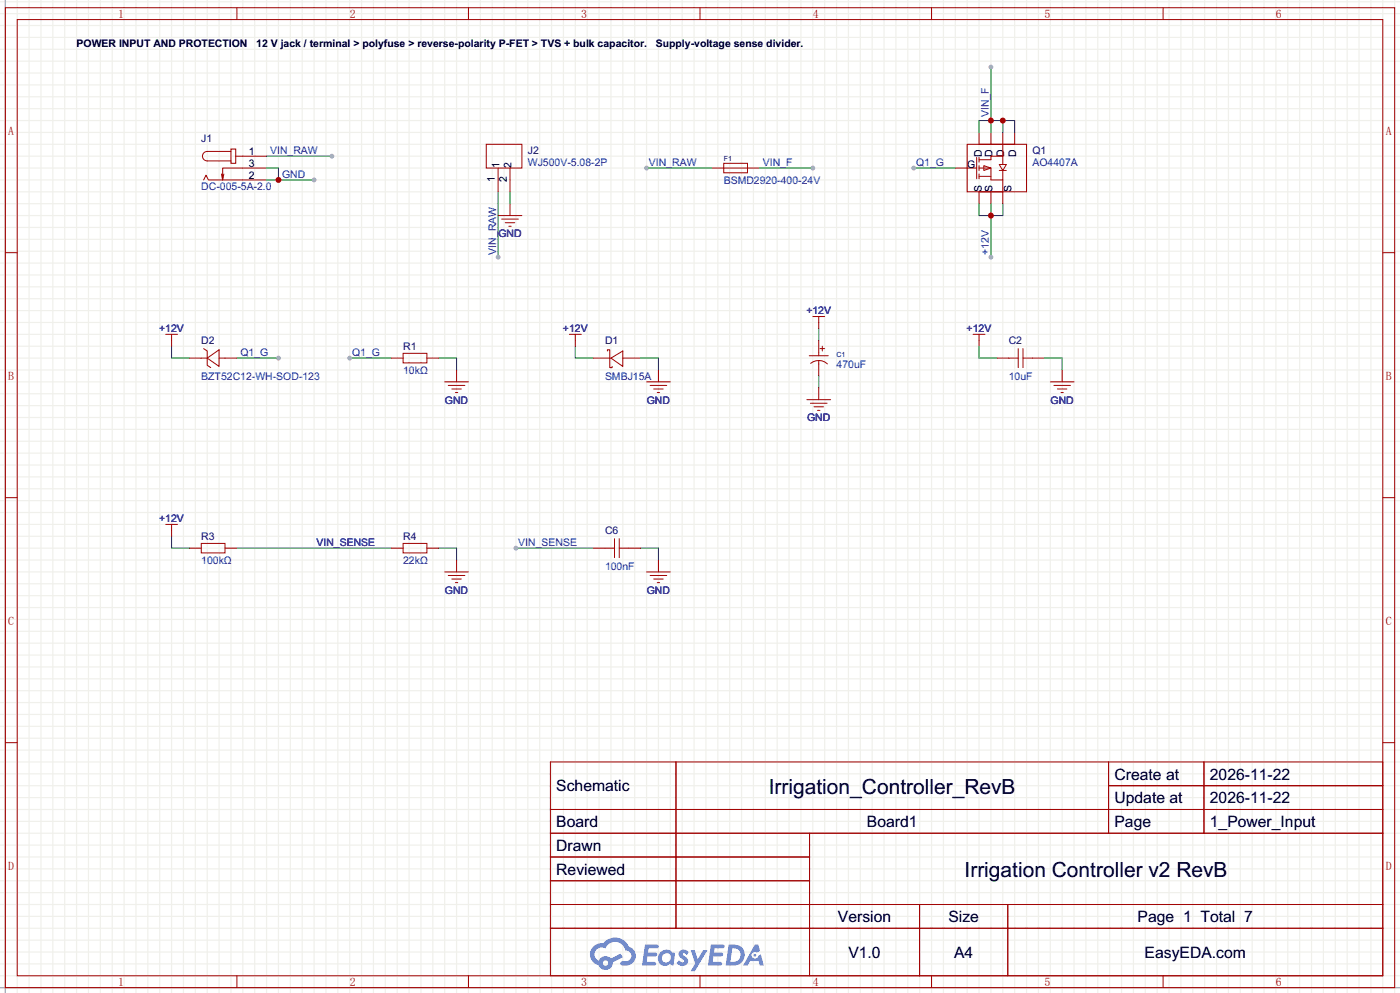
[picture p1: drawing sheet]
<svg xmlns="http://www.w3.org/2000/svg" width="299mm" height="212mm" viewBox="0 0 299 212" stroke-linecap="round" stroke-linejoin="round" font-family="sans-serif">
<g fill="none" stroke="#f0f0eb" stroke-width=".25">
<path d="M0 .4h299.5M0 2.9h299.5M0 5.5h299.5M0 8h299.5M0 10.5h299.5M0 13.1h299.5M0 15.6h299.5M0 18.2h299.5M1.1 0v212.3M3.7 0v212.3M6.2 0v212.3M8.8 0v212.3"/>
<path d="M11.3 0v212.3M13.8 0v212.3M16.4 0v212.3M18.9 0v212.3M21.5 0v212.3M24 0v212.3M26.5 0v212.3M29.1 0v212.3M31.6 0v212.3M34.2 0v212.3M36.7 0v212.3M39.2 0v212.3"/>
<path d="M41.8 0v212.3M44.3 0v212.3M46.9 0v212.3M49.4 0v212.3M51.9 0v212.3M54.5 0v212.3M57 0v212.3M59.6 0v212.3M62.1 0v212.3M64.6 0v212.3M67.2 0v212.3M69.7 0v212.3"/>
<path d="M72.3 0v212.3M74.8 0v212.3M77.3 0v212.3M79.9 0v212.3M82.4 0v212.3M85 0v212.3M87.5 0v212.3M90 0v212.3M92.6 0v212.3M95.1 0v212.3M97.7 0v212.3M100.2 0v212.3"/>
<path d="M102.7 0v212.3M105.3 0v212.3M107.8 0v212.3M110.4 0v212.3M112.9 0v212.3M115.4 0v212.3M118 0v212.3M120.5 0v212.3M123.1 0v212.3M125.6 0v212.3M128.1 0v212.3M130.7 0v212.3"/>
<path d="M133.2 0v212.3M135.8 0v212.3M138.3 0v212.3M140.8 0v212.3M143.4 0v212.3M145.9 0v212.3M148.5 0v212.3M151 0v212.3M153.5 0v212.3M156.1 0v212.3M158.6 0v212.3M161.2 0v212.3"/>
<path d="M163.7 0v212.3M166.2 0v212.3M168.8 0v212.3M171.3 0v212.3M173.9 0v212.3M176.4 0v212.3M178.9 0v212.3M181.5 0v212.3M184 0v212.3M186.6 0v212.3M189.1 0v212.3M191.6 0v212.3"/>
<path d="M194.2 0v212.3M196.7 0v212.3M199.3 0v212.3M201.8 0v212.3M204.3 0v212.3M206.9 0v212.3M209.4 0v212.3M212 0v212.3M214.5 0v212.3M217 0v212.3M219.6 0v212.3M222.1 0v212.3"/>
<path d="M224.7 0v212.3M227.2 0v212.3M229.7 0v212.3M232.3 0v212.3M234.8 0v212.3M237.4 0v212.3M239.9 0v212.3M242.4 0v212.3M245 0v212.3M247.5 0v212.3M250.1 0v212.3M252.6 0v212.3"/>
<path d="M255.1 0v212.3M257.7 0v212.3M260.2 0v212.3M262.8 0v212.3M265.3 0v212.3M267.8 0v212.3M270.4 0v212.3M272.9 0v212.3M275.5 0v212.3M278 0v212.3M280.5 0v212.3M283.1 0v212.3"/>
<path d="M285.6 0v212.3M288.2 0v212.3M290.7 0v212.3M293.2 0v212.3M295.8 0v212.3M298.3 0v212.3M0 20.7h299.5M0 23.2h299.5M0 25.8h299.5M0 28.3h299.5M0 30.9h299.5M0 33.4h299.5"/>
<path d="M0 35.9h299.5M0 38.5h299.5M0 41h299.5M0 43.6h299.5M0 46.1h299.5M0 48.6h299.5M0 51.2h299.5M0 53.7h299.5M0 56.3h299.5M0 58.8h299.5M0 61.3h299.5M0 63.9h299.5"/>
<path d="M0 66.4h299.5M0 69h299.5M0 71.5h299.5M0 74h299.5M0 76.6h299.5M0 79.1h299.5M0 81.7h299.5M0 84.2h299.5M0 86.7h299.5M0 89.3h299.5M0 91.8h299.5M0 94.4h299.5"/>
<path d="M0 96.9h299.5M0 99.4h299.5M0 102h299.5M0 104.5h299.5M0 107.1h299.5M0 109.6h299.5M0 112.1h299.5M0 114.7h299.5M0 117.2h299.5M0 119.8h299.5M0 122.3h299.5M0 124.8h299.5"/>
<path d="M0 127.4h299.5M0 129.9h299.5M0 132.5h299.5M0 135h299.5M0 137.5h299.5M0 140.1h299.5M0 142.6h299.5M0 145.2h299.5M0 147.7h299.5M0 150.2h299.5M0 152.8h299.5M0 155.3h299.5"/>
<path d="M0 157.9h299.5M0 160.4h299.5M0 162.9h299.5M0 165.5h299.5M0 168h299.5M0 170.6h299.5M0 173.1h299.5M0 175.6h299.5M0 178.2h299.5M0 180.7h299.5M0 183.3h299.5M0 185.8h299.5"/>
<path d="M0 188.3h299.5M0 190.9h299.5M0 193.4h299.5M0 196h299.5M0 198.5h299.5M0 201h299.5M0 203.6h299.5M0 206.1h299.5M0 208.7h299.5M0 211.2h299.5"/>
</g>
<path d="M1.1 0v212.3M0 211.2h299.5" fill="none" stroke="#999" stroke-width=".25"/>
<g fill="none" stroke="#a10000" stroke-width=".21">
<path d="M1.1 1.6h297.2v209.6h-297.2zM3.7 4.2h292.1v204.5h-292.1zM50.7 1.6v2.6M100.2 1.6v2.6M149.7 1.6v2.6M199.3 1.6v2.6M248.8 1.6v2.6M1.1 54h2.6M295.8 54h2.5M1.1 106.4h2.6M295.8 106.4h2.5M1.1 158.8h2.6"/>
<path d="M295.8 158.8h2.5M117.7 162.9h178.1v45.8h-178.1zM117.7 173.1h178.1M117.7 178.2h178.1M144.6 162.9v35.6M173.2 178.2v30.5M237.1 162.9v15.3M237.1 168h58.7M257.5 162.9v15.3M117.7 183.3h55.5M117.7 193.4h178.1M117.7 188.3h55.5"/>
<path d="M117.7 198.5h178.1M196.7 193.4v15.3M215.6 193.4v15.3M50.7 208.7v2.5M100.2 208.7v2.5M149.7 208.7v2.5M199.3 208.7v2.5M248.8 208.7v2.5"/>
</g>
<g fill="#5487ff">
<path d="M145.5 203.3a1.3 1.3 0 0 1 1.8 .3l-.4 .6a.54 .54 0 0 0-.9-.2l.1 .2a1.28 1.28 0 0 1 .8 2 1.53 1.53 0 0 1-2.2-.3l.5-.6 .8 .5a.31 .31 0 0 0 .4-.3 .31 .31 0 0 0-.3-.3 1.12 1.12 0 0 1-.6-1.9z"/>
<path d="M147.7 203.2h.9l.7 1.9 1.1-1.9h.9l-2.7 4.5h-.9l1-1.7z"/>
<path d="M138 202h1.6a1.31 1.31 0 0 1 1.2 .2 .4 .4 0 0 1-.3 .6h-1.8l-.1 .9h1.6a.4 .4 0 0 1 .4 .4 .4 .4 0 0 1-.4 .4h-1.7l-.2 1.2h1.4a.46 .46 0 0 1 .5 .1 .46 .46 0 0 1 .1 .5l-.3 .2h-2.7z"/>
<path d="M152.1 202h1.6a1.32 1.32 0 0 1 1.3 .2 .39 .39 0 0 1-.4 .6h-1.7l-.2 .9h1.7a.4 .4 0 0 1 .3 .4 .4 .4 0 0 1-.4 .4h-1.7l-.2 1.2h1.4a.46 .46 0 0 1 .5 .1 .46 .46 0 0 1 .1 .5l-.3 .2h-2.7z"/>
<path d="M161.5 202h.7l.4 1.3-.7 .4a.75 .75 0 0 0-1.1 .3 .75 .75 0 0 0 .5 1 .75 .75 0 0 0 .9-.6l.6-.3 .6 2.4h-.9l-.2-1h-1.9l-.5 1h-.9z"/>
<path d="M155.9 202l-.7 4.5h1.5a2.27 2.27 0 0 0 2.6-2.3 2.27 2.27 0 0 0-2.7-2.2zM156.6 202.8a1.5 1.5 0 0 1 1.8 1.5 1.5 1.5 0 0 1-1.9 1.4h-.3z"/>
<path d="M141.3 203.6a1.6 1.6 0 0 0-.3 2.3 1.6 1.6 0 0 0 2.3 .2l.8 .4 .3-2.5-.2-.3h-.4a1.58 1.58 0 0 0-2.5-.1zM141.9 204.1a.98 .98 0 0 1 1.6 .5 .98 .98 0 0 1-1.1 1.2 .94 .94 0 0 1-.8-.6 .94 .94 0 0 1 .3-1.1z"/>
<path d="M126.9 202.4a2.37 2.37 0 0 0 1.2 4 1.54 1.54 0 0 0 1.7 1 1.54 1.54 0 0 0 1.3-1.6l2.1-1.1-.5-.8-2 1.1a1.57 1.57 0 0 0-2.6 .4 1.5 1.5 0 0 1-.8-2.1 1.5 1.5 0 0 1 2.2-.5 2.23 2.23 0 0 1 2.3-1.4 2.23 2.23 0 0 1 2 1.8 1.16 1.16 0 0 1 1.2 1.1 1.16 1.16 0 0 1-1 1.3h-.7a.47 .47 0 0 0-.6 .3 .47 .47 0 0 0 .4 .6 2.17 2.17 0 0 0 2.5-1 2.17 2.17 0 0 0-.3-2.6l-.8-.5a3.2 3.2 0 0 0-5.4-.7l-1.2 .1zM129 206a.58 .58 0 0 1 1.1 0 .58 .58 0 0 1-1.1 0z"/>
<circle cx="161.5" cy="204.3" r=".28"/>
</g>
<path d="M43.6 38.5l.5-1 .5 1h7.3M47.9 37.2l-.3 1.3M49.4 31.9h1v3h-1zM49.4 32.4h-5.1a1.02 1.02 0 0 0-1 1 1.02 1.02 0 0 0 1 1h5.1M50.4 33.4h1.5M51.9 35.9h-4.3v2.6l-.2-1.3" fill="none" stroke="#a10000" stroke-width=".21"/>
<path d="M51.9 33.4h5.1M51.9 38.5h5.1M51.9 35.9h5.1" fill="none" stroke="#870000" stroke-width=".21"/>
<path d="M57 33.4h14" fill="none" stroke="#008700" stroke-width=".21"/>
<circle cx="71" cy="33.4" r=".51" fill="#999"/>
<path d="M57 38.5h10.2M57 35.9h2.6v2.6" fill="none" stroke="#008700" stroke-width=".21"/>
<circle cx="59.6" cy="38.5" r=".63" fill="#c00"/>
<circle cx="67.2" cy="38.5" r=".51" fill="#999"/>
<path d="M104 30.9h7.6v5h-7.6z" fill="none" stroke="#a10000" stroke-width=".21"/>
<path d="M106.6 35.9v5.1M109.1 35.9v5.1" fill="none" stroke="#870000" stroke-width=".21"/>
<path d="M106.6 41v14" fill="none" stroke="#008700" stroke-width=".21"/>
<circle cx="106.6" cy="55" r=".51" fill="#999"/>
<path d="M138.3 35.9h14M109.1 41v2.6" fill="none" stroke="#008700" stroke-width=".21"/>
<path d="M152.3 35.9h2.5M159.9 35.9h2.5M109.1 43.6v2.5" fill="none" stroke="#870000" stroke-width=".21"/>
<path d="M154.8 34.9h5.1v2.1h-5.1zM154.8 35.9h5.1M106.6 46.1h5M107.3 46.9h3.6M108.1 47.6h2M108.8 48.4h.5" fill="none" stroke="#a10000" stroke-width=".21"/>
<circle cx="138.3" cy="35.9" r=".51" fill="#999"/>
<path d="M162.4 35.9h11.5" fill="none" stroke="#008700" stroke-width=".21"/>
<circle cx="173.9" cy="35.9" r=".51" fill="#999"/>
<path d="M204.3 35.9h2.6M209.4 28.3v2.6M212 28.3v2.6M214.5 28.3v2.6M217 28.3v2.6M209.4 41v2.6M212 41v2.6M214.5 41v2.6" fill="none" stroke="#870000" stroke-width=".21"/>
<g fill="none" stroke="#a10000" stroke-width=".21">
<path d="M206.9 30.9h12.7v10.1h-12.7zM206.9 35.9h2M208.9 33.7v4.5M209.4 35.9h2.6v2.6h2.5v-2.1M209.4 34.2h2.6v-.8h2.5v1.8M209.4 30.9h7.6M209.4 37.7h2.6M209.4 33.7v1M209.4 35.4v1M209.4 37.2v1M210.4 35.4l1.6 .5-1.6 .5zM213.7 35.2h1.6l-.8 1.2z"/>
<path d="M213.7 36.4h1.6M214.5 30.9v2.5M214.5 38.5v2.5h-5.1"/>
</g>
<path d="M209.4 43.6v2.5h5.1v-2.5M212 43.6v11.4" fill="none" stroke="#008700" stroke-width=".21"/>
<circle cx="212" cy="46.1" r=".63" fill="#c00"/>
<circle cx="212" cy="55" r=".51" fill="#999"/>
<path d="M212 14.3v14M209.4 28.3v-2.5h7.6v2.5M214.5 25.8v2.5" fill="none" stroke="#008700" stroke-width=".21"/>
<g fill="#c00">
<circle cx="212" cy="25.8" r=".63"/>
<circle cx="214.5" cy="25.8" r=".63"/>
</g>
<circle cx="212" cy="14.3" r=".51" fill="#999"/>
<path d="M195.5 35.9h8.8" fill="none" stroke="#008700" stroke-width=".21"/>
<circle cx="195.5" cy="35.9" r=".51" fill="#999"/>
<path d="M35.4 71.5h2.6M36.7 71.5v1.3M43.1 76.6h1.2M43.6 74.5l.7 .6v3l.8 .5M44.3 76.6l2.6-1.8v3.6zM46.9 76.6h1.2" fill="none" stroke="#a10000" stroke-width=".21"/>
<path d="M36.7 72.8v1.2M40.5 76.6h2.6M48.1 76.6h2.6" fill="none" stroke="#870000" stroke-width=".21"/>
<path d="M36.7 74v2.6h3.8M50.7 76.6h8.9" fill="none" stroke="#008700" stroke-width=".21"/>
<circle cx="59.6" cy="76.6" r=".51" fill="#999"/>
<path d="M83.7 76.6h2.5M91.3 76.6h2.6M97.7 79.1v2.6" fill="none" stroke="#870000" stroke-width=".21"/>
<path d="M86.2 75.6h5.1v2h-5.1zM95.1 81.7h5.1M95.9 82.4h3.5M96.6 83.2h2.1M97.4 83.9h.5" fill="none" stroke="#a10000" stroke-width=".21"/>
<path d="M74.8 76.6h8.9M93.9 76.6h3.8v2.5" fill="none" stroke="#008700" stroke-width=".21"/>
<circle cx="74.8" cy="76.6" r=".51" fill="#999"/>
<g fill="none" stroke="#870000" stroke-width=".21">
<path d="M123.1 72.8v1.2M126.9 76.6h3.8M133.2 76.6h3.8M140.8 79.1v2.6M175.1 69v1.2M175.1 72.8v2.5M175.1 77.8v2.6M209.4 72.8v1.2M213.2 76.6h2.6M220.9 76.6h2.5M227.2 79.1v2.6M175.1 82.9v2.6"/>
<path d="M36.7 113.4v1.3M40.5 117.2h2.6M48.1 117.2h2.6M83.7 117.2h2.5M91.3 117.2h2.6M97.7 119.8v2.5M126.9 117.2h2.5M134.5 117.2h2.5M140.8 119.8v2.5"/>
</g>
<g fill="none" stroke="#a10000" stroke-width=".21">
<path d="M121.8 71.5h2.5M123.1 71.5v1.3M129.9 75.1v-.3h.5v3.8h.5v-.2M130.7 76.6l2.5-1.5v3.3zM173.1 76.1h4.1M173.4 77.7a2.74 2.74 0 0 1 3.6 .1M173.9 67.7h2.5M175.1 67.7v1.3M175.1 75.3v.8M175.1 77.1v.7M175.4 74.5h1M175.9 74v1.1"/>
<path d="M208.2 71.5h2.5M209.4 71.5v1.3M215.8 76.6h2M217.8 74.5v4.1M218.8 76.6h2.1M218.8 74.5v4.1M138.3 81.7h5.1M139.1 82.4h3.5M139.8 83.2h2.1M140.6 83.9h.5M172.6 85.5h5.1M173.4 86.2h3.5"/>
<path d="M174.1 87h2M174.9 87.8h.5M224.7 81.7h5M225.4 82.4h3.6M226.2 83.2h2M226.9 83.9h.6M35.4 112.1h2.6M36.7 112.1v1.3M43.1 116.2h5v2h-5zM86.2 116.2h5.1v2h-5.1zM129.4 117.2h2M131.4 115.2v4"/>
<path d="M132.5 117.2h2M132.5 115.2v4M95.1 122.3h5.1M95.9 123.1h3.5M96.6 123.8h2.1M97.4 124.6h.5M138.3 122.3h5.1M139.1 123.1h3.5M139.8 123.8h2.1M140.6 124.6h.5"/>
</g>
<path d="M123.1 74v2.6h3.8M137 76.6h3.8v2.5M175.1 70.2v2.6M209.4 74v2.6h3.8M223.4 76.6h3.8v2.5M175.1 80.4v2.5M36.7 114.7v2.5h3.8M50.7 117.2h33M93.9 117.2h3.8v2.6M110.4 117.2h16.5M137 117.2h3.8v2.6" fill="none" stroke="#008700" stroke-width=".21"/>
<circle cx="110.4" cy="117.2" r=".51" fill="#999"/>
<g font-size="4.5">
<text x="164.5" y="169.8">Irrigation_Controller_RevB</text>
<text x="206.3" y="187.6">Irrigation Controller v2 RevB</text>
</g>
<g font-size="3.4">
<text x="238.4" y="166.7">Create at</text>
<text x="258.8" y="166.7">2026-11-22</text>
<text x="119" y="169.2">Schematic</text>
<text x="238.4" y="171.8">Update at</text>
<text x="258.8" y="171.8">2026-11-22</text>
<text x="119" y="176.9">Board</text>
<text x="185.4" y="176.9">Board1</text>
<text x="238.4" y="176.9">Page</text>
<text x="258.8" y="176.9">1_Power_Input</text>
<text x="119" y="181.9">Drawn</text>
<text x="119" y="187">Reviewed</text>
<text x="179.2" y="197.2">Version</text>
<text x="202.9" y="197.2">Size</text>
<text x="243.3" y="197.2">Page 1 Total 7</text>
<text x="181.5" y="204.8">V1.0</text>
<text x="204.1" y="204.8">A4</text>
<text x="244.8" y="204.8">EasyEDA.com</text>
</g>
<g font-size="2.5" fill="#a00000">
<text x="25.3" y="3.8">1</text>
<text x="74.8" y="3.8">2</text>
<text x="124.3" y="3.8">3</text>
<text x="173.9" y="3.8">4</text>
<text x="223.4" y="3.8">5</text>
<text x="272.9" y="3.8">6</text>
<text x="1.8" y="28.8">A</text>
<text x="296.4" y="28.8">A</text>
<text x="1.8" y="81.2">B</text>
<text x="296.4" y="81.2">B</text>
<text x="1.8" y="133.5">C</text>
<text x="296.4" y="133.5">C</text>
<text x="1.8" y="185.9">D</text>
<text x="296.4" y="185.9">D</text>
<text x="25.3" y="210.9">1</text>
<text x="74.8" y="210.9">2</text>
<text x="124.3" y="210.9">3</text>
<text x="173.9" y="210.9">4</text>
<text x="223.4" y="210.9">5</text>
<text x="272.9" y="210.9">6</text>
</g>
<g font-size="2.2">
<text x="16.4" y="10.1">POWER INPUT AND PROTECTION</text>
<text x="54.8" y="10.1">12 V jack / terminal &gt; polyfuse &gt; reverse-polarity P-FET &gt; TVS + bulk capacitor.</text>
<text x="140.3" y="10.1">Supply-voltage sense divider.</text>
<text x="53.2" y="33.2">1</text>
<text x="53.2" y="35.7">3</text>
<text x="106.9" y="35.9" transform="rotate(-90 106.9 35.9)">1</text>
<text x="109.4" y="35.9" transform="rotate(-90 109.4 35.9)">2</text>
<text x="206.9" y="36">G</text>
<text x="210" y="33.5" transform="rotate(-90 210 33.5)">D</text>
<text x="212.3" y="33.5" transform="rotate(-90 212.3 33.5)">D</text>
<text x="214.8" y="33.5" transform="rotate(-90 214.8 33.5)">D</text>
<text x="217.4" y="33.5" transform="rotate(-90 217.4 33.5)">D</text>
<text x="53.2" y="38.3">2</text>
<text x="105.9" y="38.9" transform="rotate(-90 105.9 38.9)">1</text>
<text x="108.4" y="38.9" transform="rotate(-90 108.4 38.9)">2</text>
<text x="210" y="41" transform="rotate(-90 210 41)">S</text>
<text x="212.3" y="41" transform="rotate(-90 212.3 41)">S</text>
<text x="216.3" y="41" transform="rotate(-90 216.3 41)">S</text>
</g>
<g font-size="2.2" fill="#00f">
<text x="211.5" y="25" transform="rotate(-90 211.5 25)">VIN_F</text>
<text x="57.8" y="32.9">VIN_RAW</text>
<text x="112.9" y="35.5">WJ500V-5.08-2P</text>
<text x="138.8" y="35.5">VIN_RAW</text>
<text x="163.2" y="35.5">VIN_F</text>
<text x="196" y="35.5">Q1_G</text>
<text x="220.9" y="35.5">AO4407A</text>
<text x="43.1" y="40.6">DC-005-5A-2.0</text>
<text x="60.3" y="38">GND</text>
<text x="154.8" y="39.3">BSMD2920-400-24V</text>
<text x="106.1" y="54.5" transform="rotate(-90 106.1 54.5)">VIN_RAW</text>
<text x="211.5" y="54.5" transform="rotate(-90 211.5 54.5)">+12V</text>
<text x="51.4" y="76.1">Q1_G</text>
<text x="75.3" y="76.1">Q1_G</text>
<text x="43.1" y="81.2">BZT52C12-WH-SOD-123</text>
<text x="86.2" y="79.9">10kΩ</text>
<text x="129.4" y="81.2">SMBJ15A</text>
<text x="178.9" y="78.7">470uF</text>
<text x="215.8" y="81.2">10uF</text>
<text x="67.7" y="116.8">VIN_SENSE</text>
<text x="110.9" y="116.8">VIN_SENSE</text>
<text x="43.1" y="120.6">100kΩ</text>
<text x="86.2" y="120.6">22kΩ</text>
<text x="129.4" y="121.8">100nF</text>
</g>
<g font-size="2.2" fill="#000080">
<text x="43.1" y="30.4">J1</text>
<text x="112.9" y="32.9">J2</text>
<text x="220.9" y="32.9">Q1</text>
<text x="106.6" y="50.7">GND</text>
<text x="34.1" y="71">+12V</text>
<text x="120.4" y="71">+12V</text>
<text x="172.5" y="67.2">+12V</text>
<text x="206.8" y="71">+12V</text>
<text x="43.1" y="73.6">D2</text>
<text x="86.2" y="74.9">R1</text>
<text x="129.4" y="73.6">D1</text>
<text x="215.8" y="73.6">C2</text>
<text x="95.2" y="86.3">GND</text>
<text x="138.4" y="86.3">GND</text>
<text x="224.7" y="86.3">GND</text>
<text x="172.6" y="90.1">GND</text>
<text x="34.1" y="111.7">+12V</text>
<text x="43.1" y="115.5">R3</text>
<text x="86.2" y="115.5">R4</text>
<text x="129.4" y="114.2">C6</text>
<text x="95.2" y="126.9">GND</text>
<text x="138.4" y="126.9">GND</text>
</g>
<g font-size="1.5" fill="#000080">
<text x="154.8" y="34.4">F1</text>
<text x="178.9" y="76.3">C1</text>
</g>
</svg>
